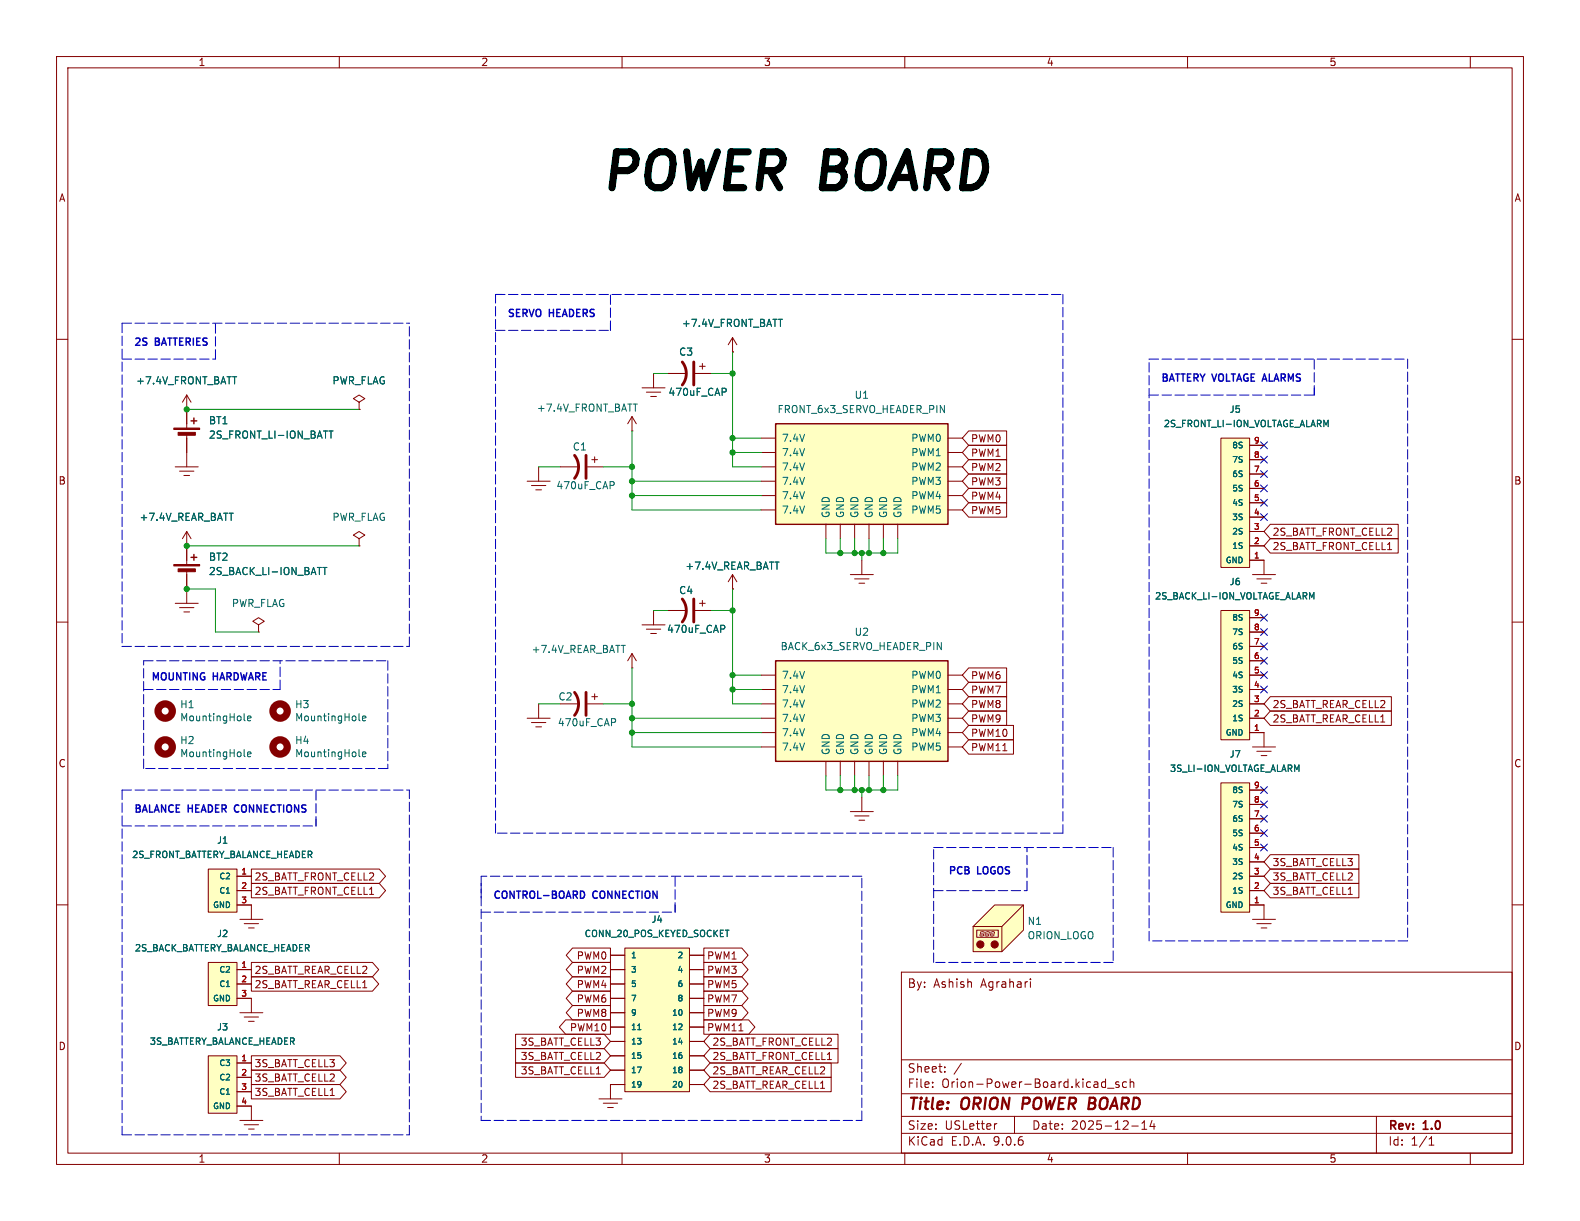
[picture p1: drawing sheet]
<svg xmlns="http://www.w3.org/2000/svg" width="279mm" height="216mm" viewBox="0 0 279 216" stroke-linecap="round" stroke-linejoin="round" font-family="sans-serif">
<g fill="none" stroke="#840000" stroke-width=".18">
<path d="M10 10h259.4v195.9h-259.4zM12 12h255.4v191.9h-255.4zM60 10v2M110 10v2M160 10v2M210 10v2M260 10v2M10 60h2M33 72.4h.1M33 69.9l-.7 1.2M33 69.9l.8 1.2M33 69.9v2.5"/>
<path d="M63.5 71.1l1-.6-1-.6-1 .6 1 .6v1.3M63.5 72.4h.1M113.5 68.6h4.1M114.3 69.3h2.5M115.1 70.1h1M115.6 66v2.6M118.1 66h3.3M122.9 66h2.8M123.7 64.8h1M124.2 64.3v1M267.4 60h2M10 110h2"/>
<path d="M113.5 110.5h4.1M114.3 111.3h2.5M115.1 112h1M115.6 108v2.5M118.1 108h3.3M122.9 108h2.8M123.7 106.7h1M124.2 106.2v1M129.5 104.1h.1M129.5 101.6l-.7 1.3M129.5 101.6l.8 1.3M129.5 101.6v2.5"/>
<path d="M267.4 110h2M10 160h2M42.4 179.1h4.1M43.2 179.8h2.5M44.4 176.5v2.6M159.4 171.9h108v32h-108zM182.2 173.1v.1M182.2 173.6v1M267.4 160h2M43.9 180.6h1.1M159.4 197.4h108M159.4 193.4h108"/>
<path d="M159.4 187.4h108M164.9 192.1v.2M164.9 191.4v.1M167.1 189.4v.2M167.1 188.7v.1M170 188l-1.3 1.9M176.3 198.7l-.3 .1M179.4 197.4v3M194.9 192.2h.6M194.9 191.4h.6M195.5 190.8v1.5M195.9 192.4h1.1"/>
<path d="M197.9 191.4l-.4-.1-.2 .2 .1 .2 .5 .2v.3h-.6M199.2 191.4l-.4-.1-.3 .3v.4l.1 .2h.6M199.9 191.4l.2-.1 .3 .1 .1 .9M199.9 190.8v1.5M200.1 199.1h1.2M201.9 199.7h.9M201.9 198.6l.5-.4v1.5M203.7 198.1l-.3 1.1h.9M204.1 198.7v1M243.4 197.4v6.5M60 203.9v2M110 203.9v2"/>
<path d="M159.4 200.4h108M160 203.9v2M210 203.9v2M252.7 202.5h.9M252.7 201.4l.4-.4v1.5M260 203.9v2"/>
</g>
<path d="M181 194.1l-.3 2" fill="none" stroke="#840000" stroke-width=".4"/>
<path d="M41.1 66.6h.7M128.2 68.7l.2 .2v.3l-.2 .1M137 99.4h.8M127.9 110.6l.3 .2-.1 .3-.2 .1" fill="none" stroke="#006464" stroke-width=".18"/>
<path d="M120.6 64a3.3 3.3 0 0 1 0 4.1M122.7 64v4.1M120.6 105.9a3.3 3.3 0 0 1 0 4.1M122.7 105.9v4.1" fill="none" stroke="#840000" stroke-width=".51"/>
<path d="M36.8 170.2h5.1v7.6h-5.1z" fill="#ffffc2"/>
<path d="M36.8 170.2h5.1v7.6h-5.1zM41.9 171.5h2.5M41.9 174h2.5M41.9 176.5h2.5M42.4 162.6h4.1M43.2 163.3h2.5M43.9 164.1h1.1M44.4 160v2.6" fill="none" stroke="#840000" stroke-width=".18"/>
<path d="M36.8 153.7h5.1v7.6h-5.1z" fill="#ffffc2"/>
<g fill="none" stroke="#840000" stroke-width=".18">
<path d="M111.8 76.2h.1M111.8 73.7l-.8 1.2M111.8 73.7l.7 1.2M111.8 73.7v2.5M93.2 85.1h4.1M94 85.9h2.5M94.7 86.6h1.1M95.2 82.6v2.5M99.1 82.6h3.3M103.9 82.6h2.8M104.6 81.3h1.1M105.2 80.8v1"/>
<path d="M31 106.7h4.1M31.7 107.4h2.6M32.5 108.2h1M33 104.1v2.6M36.8 153.7h5.1v7.6h-5.1zM41.9 154.9h2.5M41.9 157.5h2.5M41.9 160h2.5M105.9 194.3h4.1M106.7 195.1h2.5M107.4 195.8h1.1M107.9 191.8v2.5"/>
</g>
<g fill="none" stroke="#840000" stroke-width="1.3">
<circle cx="49.5" cy="125.7" r="1.27"/>
<circle cx="49.5" cy="132.1" r="1.27"/>
</g>
<path d="M112 71.4h.7M108.4 85.2l.2 .2v.3l-.2 .1M63.5 127.3l.2 .2M63.5 133.6l.2 .2M64.1 127l.6-.1-.1-.2-.3-.1-.2 .2 .1 .6h.4M64.1 133.4l.6-.1-.1-.3h-.3l-.2 .1 .1 .6h.4" fill="none" stroke="#006464" stroke-width=".18"/>
<path d="M101.6 80.5a3.3 3.3 0 0 1 0 4.1M103.6 80.5v4.1" fill="none" stroke="#840000" stroke-width=".51"/>
<path d="M110.5 167.6h11.4v25.4h-11.4z" fill="#ffffc2"/>
<g fill="none" stroke="#840000" stroke-width=".18">
<path d="M129.5 59.7l-.7 1.3M129.5 59.7l.8 1.3M129.5 59.7v2.5M129.5 62.2h.1M93.2 127h4.1M94 127.8h2.5M94.7 128.5h1.1M95.2 124.5v2.5M107.9 168.9h2.6M107.9 171.5h2.6M107.9 174h2.6M107.9 176.5h2.6"/>
<path d="M107.9 179.1h2.6M110.5 167.6h11.4v25.4h-11.4zM121.9 168.9h2.6M121.9 171.5h2.6M121.9 174h2.6M121.9 176.5h2.6M121.9 179.1h2.6M221.5 162.6h4.1M222.2 163.3h2.6M223 164.1h1M223.5 160v2.6M107.9 181.6h2.6"/>
<path d="M107.9 184.2h2.6M107.9 186.7h2.6M107.9 189.2h2.6M107.9 191.8h2.6M121.9 181.6h2.6M121.9 184.2h2.6M121.9 186.7h2.6M121.9 189.2h2.6M121.9 191.8h2.6"/>
</g>
<path d="M137.6 56.5h.8M112.8 182.1h.5" fill="none" stroke="#006464" stroke-width=".18"/>
<path d="M137.2 116.8h30.4v17.8h-30.4z" fill="#ffffc2"/>
<path d="M137.2 116.8h30.4v17.8h-30.4z" fill="none" stroke="#840000" stroke-width=".25"/>
<g fill="none" stroke="#840000" stroke-width=".18">
<path d="M134.6 119.4h2.6M167.6 119.4h2.6M134.6 121.9h2.6M134.6 124.5h2.6M134.6 127h2.6M134.6 129.5h2.6M134.6 132.1h2.6M146 134.6v2.6M148.6 134.6v2.6M151.1 134.6v2.6M153.7 134.6v2.6M156.2 134.6v2.6"/>
<path d="M158.7 134.6v2.6M167.6 121.9h2.6M167.6 124.5h2.6M167.6 127h2.6M167.6 129.5h2.6M167.6 132.1h2.6"/>
</g>
<path d="M215.9 108h5.1v22.8h-5.1z" fill="#ffffc2"/>
<g fill="none" stroke="#840000" stroke-width=".18">
<path d="M33 96.5h.1M33 94l-.7 1.3M33 94l.8 1.3M33 94v2.5M215.9 108h5.1v22.8h-5.1zM221 109.2h2.5M221 111.8h2.5M221 114.3h2.5M221 116.8h2.5M221 119.4h2.5M221 121.9h2.5M221 124.5h2.5"/>
<path d="M221 127h2.5M221 129.5h2.5"/>
</g>
<path d="M40.5 90.7h.7M232 105.6l.3-.8v1.1" fill="none" stroke="#006464" stroke-width=".18"/>
<path d="M215.9 77.5h5.1v22.8h-5.1z" fill="#ffffc2"/>
<g fill="none" stroke="#840000" stroke-width=".18">
<path d="M215.9 77.5h5.1v22.8h-5.1zM221 78.7h2.5M33 96.5v3.3M221 81.3h2.5M221 83.8h2.5M221 86.4h2.5M221 88.9h2.5M221 91.4h2.5M221 94h2.5M221 96.5h2.5M221 99.1h2.5M33 100.8v3.3"/>
<path d="M221.5 132.1h4.1M222.2 132.8h2.6M223 133.6h1M223.5 129.5v2.6"/>
</g>
<path d="M234.5 75.1l.4-.8v1.2M57.1 100.3h.7M57.4 100.3v1.3" fill="none" stroke="#006464" stroke-width=".18"/>
<g fill="#840000" stroke="#840000" stroke-width=".18">
<path d="M30.7 99.8h4.6v.3h-4.6z"/>
<path d="M31.5 100.6h3v.5h-3z"/>
</g>
<path d="M33.8 98.6h1M34.3 98v1.1" fill="none" stroke="#840000" stroke-width=".25"/>
<path d="M36.8 186.7h5.1v10.2h-5.1z" fill="#ffffc2"/>
<path d="M36.8 186.7h5.1v10.2h-5.1zM41.9 188h2.5M41.9 190.5h2.5M41.9 193h2.5M41.9 195.6h2.5" fill="none" stroke="#840000" stroke-width=".18"/>
<path d="M137.2 74.9h30.4v17.8h-30.4z" fill="#ffffc2"/>
<path d="M137.2 74.9h30.4v17.8h-30.4z" fill="none" stroke="#840000" stroke-width=".25"/>
<g fill="none" stroke="#840000" stroke-width=".18">
<path d="M134.6 77.5h2.6M167.6 77.5h2.6M134.6 80h2.6M134.6 82.6h2.6M134.6 85.1h2.6M134.6 87.6h2.6M134.6 90.2h2.6M146 92.7v2.6M148.6 92.7v2.6M151.1 92.7v2.6M153.7 92.7v2.6M156.2 92.7v2.6"/>
<path d="M158.7 92.7v2.6M167.6 80h2.6M167.6 82.6h2.6M167.6 85.1h2.6M167.6 87.6h2.6M167.6 90.2h2.6M111.8 118.1h.1M111.8 115.6l-.8 1.2M111.8 115.6l.7 1.2M111.8 115.6v2.5M99.1 124.5h3.3M103.9 124.5h2.8"/>
<path d="M104.6 123.2h1.1M105.2 122.7v1M150.4 143.5h4M151.1 144.3h2.6M151.9 145h1M152.4 141v2.5"/>
</g>
<path d="M109.9 114.1h.7M43.2 133.6l.2 .2M43.2 127.3l.2 .2M43.8 133.4l.6-.1-.1-.3h-.3l-.2 .1v.6h.5M43.8 127l.6-.1-.1-.2-.3-.1-.2 .2v.6h.5M108.6 127.1l.3 .2-.1 .3-.2 .1" fill="none" stroke="#006464" stroke-width=".18"/>
<g fill="none" stroke="#840000" stroke-width="1.3">
<circle cx="29.2" cy="125.7" r="1.27"/>
<circle cx="29.2" cy="132.1" r="1.27"/>
</g>
<path d="M101.6 122.4a3.3 3.3 0 0 1 0 4.1M103.6 122.4v4.1" fill="none" stroke="#840000" stroke-width=".51"/>
<path d="M175.9 160h5.1v4.5l-3.8 3.8h-5.1v-4.5z" fill="#ffffc2"/>
<g fill="none" stroke="#840000" stroke-width=".18">
<path d="M63.5 95.3l1-.7-1-.6-1 .6 1 .7v1.2M63.5 96.5h.1M152.4 99.1v2.5M223.5 99.1v2.5M150.4 101.6h4M151.1 102.4h2.6M151.9 103.1h1M221.5 101.6h4.1M222.2 102.4h2.6M223 103.1h1M172.7 164.5h3.8v1.2h-3.8zM173.3 165.2v.2"/>
<path d="M173.4 165.5h.3M173.4 164.8v.2M173.5 165.2h.3M173.6 164.7h.3M173.9 165.2v.3M174 164.8v.2M174.2 165.2v.2M174.3 165.5h.4M174.3 164.8v.2M174.4 165.2h.3M174.5 164.7h.3M174.9 165.2l-.1 .3"/>
<path d="M175 164.8l-.1 .2M175.2 165.2l-.1 .2M175.2 165.5h.4M175.3 164.8l-.1 .2M175.3 165.2h.3M175.4 164.7h.3M175.8 165.2l-.1 .3M175.9 164.8l-.1 .2M175.9 160h5.1v4.5l-3.8 3.8h-5.1v-4.5zM177.2 163.8v4.5M181 160l-3.8 3.8h-5.1"/>
</g>
<g fill="#840000" stroke="#840000" stroke-width=".18">
<circle cx="173.4" cy="167" r=".63"/>
<circle cx="175.9" cy="167" r=".63"/>
</g>
<path d="M215.9 138.4h5.1v22.9h-5.1z" fill="#ffffc2"/>
<g fill="none" stroke="#840000" stroke-width=".18">
<path d="M33 72.4h.1M33 72.4v3.3M33 76.7v5.9M63.5 72.4h.1M118.1 66h3.3M122.9 66h2.8M129.5 62.2h.1M171.3 78.7h6.7v2.6h-6.7l-1.1-1.3zM171.3 76.2h6.7v2.5h-6.7l-1.1-1.2zM221 78.7h2.5M31 82.6h4.1M31.7 83.3h2.6"/>
<path d="M32.5 84.1h1M33 96.5h.1M33 96.5v2.6M171.3 88.9h6.7v2.5h-6.7l-1.1-1.2zM171.3 83.8h6.7v2.6h-6.7l-1.1-1.3zM171.3 86.4h6.7v2.5h-6.7l-1.1-1.3zM171.3 81.3h6.7v2.5h-6.7l-1.1-1.2zM221 81.3h2.5M221 83.8h2.5M221 86.4h2.5M221 88.9h2.5M221 91.4h2.5"/>
<path d="M221 94h2.5M221 96.5h2.5M221 99.1h2.5M224.6 95.2h22.7v2.6h-22.7l-1.1-1.3zM224.6 92.7h22.7v2.6h-22.7l-1.1-1.3zM33 101.6v2.5M45.7 110.5l1-.6-1-.7-1 .7 1 .6v1.3M45.7 111.8h.1M118.1 108h3.3M122.9 108h2.8M129.5 104.1h.1M171.3 118.1h6.7v2.6h-6.7l-1.1-1.3z"/>
<path d="M221 109.2h2.5M221 111.8h2.5M221 114.3h2.5M221 116.8h2.5M221 119.4h2.5M171.3 123.2h6.7v2.5h-6.7l-1.1-1.2zM171.3 128.3h7.9v2.5h-7.9l-1.1-1.3zM171.3 120.6h6.7v2.6h-6.7l-1.1-1.3zM171.3 125.7h6.7v2.6h-6.7l-1.1-1.3zM171.3 130.8h7.9v2.6h-7.9l-1.1-1.3zM215.9 138.4h5.1v22.9h-5.1zM221 139.7h2.5"/>
<path d="M221 121.9h2.5M221 124.5h2.5M221 127h2.5M221 129.5h2.5M224.6 125.7h21.4v2.6h-21.4l-1.1-1.3zM224.6 123.2h21.4v2.5h-21.4l-1.1-1.2zM41.9 154.9h2.5M41.9 157.5h2.5M44.4 153.7h22.7l1.1 1.2-1.1 1.3h-22.7zM44.4 156.2h22.7l1.1 1.3-1.1 1.3h-22.7zM221 142.2h2.5M221 144.8h2.5"/>
<path d="M221 147.3h2.5M221 149.9h2.5M221 152.4h2.5M221 154.9h2.5M221 157.5h2.5M224.6 153.7h15.7v2.5h-15.7l-1.1-1.3zM224.6 151.1h15.7v2.6h-15.7l-1.1-1.3zM224.6 156.2h15.7v2.6h-15.7l-1.1-1.3zM41.9 160h2.5M41.9 171.5h2.5M41.9 174h2.5M41.9 176.5h2.5"/>
<path d="M44.4 170.2h21.5l1.1 1.3-1.1 1.2h-21.5zM44.4 172.7h21.5l1.1 1.3-1.1 1.3h-21.5zM101.2 167.6h6.7v2.6h-6.7l-1.1-1.3zM101.2 170.2h6.7v2.5h-6.7l-1.1-1.2zM101.2 172.7h6.7v2.6h-6.7l-1.1-1.3zM101.2 177.8h6.7v2.5h-6.7l-1.1-1.2zM101.2 175.3h6.7v2.5h-6.7l-1.1-1.3zM107.9 168.9h2.6M107.9 171.5h2.6M107.9 174h2.6M107.9 176.5h2.6M107.9 179.1h2.6"/>
<path d="M121.9 168.9h2.6M121.9 171.5h2.6M121.9 174h2.6M121.9 176.5h2.6M121.9 179.1h2.6M124.5 170.2h6.7l1.1 1.3-1.1 1.2h-6.7zM124.5 172.7h6.7l1.1 1.3-1.1 1.3h-6.7zM124.5 175.3h6.7l1.1 1.2-1.1 1.3h-6.7zM124.5 177.8h6.7l1.1 1.3-1.1 1.2h-6.7zM124.5 167.6h6.7l1.1 1.3-1.1 1.3h-6.7zM221 160h2.5M41.9 195.6h2.5v2.5"/>
<path d="M41.9 188h2.5M41.9 190.5h2.5M41.9 193h2.5M42.4 198.1h4.1M43.2 198.9h2.5M43.9 199.6h1.1M44.4 191.8h15.7l1.1 1.2-1.1 1.3h-15.7zM44.4 186.7h15.7l1.1 1.3-1.1 1.2h-15.7zM44.4 189.2h15.7l1.1 1.3-1.1 1.3h-15.7zM91.2 188h15.6l1.1 1.2-1.1 1.3h-15.6zM91.2 182.9h15.6l1.1 1.3-1.1 1.2h-15.6zM91.2 185.4h15.6l1.1 1.3-1.1 1.3h-15.6z"/>
<path d="M100 180.3h7.9v2.6h-7.9l-1.1-1.3zM107.9 181.6h2.6M107.9 184.2h2.6M107.9 186.7h2.6M107.9 189.2h2.6M107.9 191.8h2.6M121.9 181.6h2.6M121.9 184.2h2.6M121.9 186.7h2.6M121.9 189.2h2.6M121.9 191.8h2.6M124.5 180.3h7.9l1.1 1.3-1.1 1.3h-7.9z"/>
<path d="M125.6 185.4h22.6v2.6h-22.6l-1.1-1.3zM125.6 188h21.4v2.5h-21.4l-1.1-1.3zM125.6 182.9h22.6v2.5h-22.6l-1.1-1.2zM125.6 190.5h21.4v2.5h-21.4l-1.1-1.2z"/>
</g>
<g fill="none" stroke="#006464" stroke-width=".18">
<path d="M137.6 56.5h.8M41.1 66.6h.7M58.2 76.2h.7M58.5 76.2v1.3M128.2 68.7l.2 .2v.3l-.2 .1M234.5 75.1l.4-.8v1.2M40.5 90.7h.7M137 99.4h.8M57.1 100.3h.7M57.4 100.3v1.3M127.9 110.6l.3 .2-.1 .3-.2 .1M232 105.6l.3-.8v1.1"/>
<path d="M229.3 136.1l.4-.8v1.1M112.8 182.1h.5"/>
</g>
<g fill="#840000" stroke="#840000" stroke-width=".18">
<path d="M30.7 75.7h4.6v.2h-4.6z"/>
<path d="M31.5 76.5h3v.5h-3z"/>
</g>
<path d="M33.8 74.4h1M34.3 73.9v1" fill="none" stroke="#840000" stroke-width=".25"/>
<g fill="none" stroke="#0000c2" stroke-width=".18" stroke-dasharray="1.7 .6">
<path d="M21.6 57.2h50.8M21.6 57.2v57.1M87.6 58.4h20.3M87.6 52.1h100.4M107.9 57.2v1.2M107.9 58.4v-6.3M188 52.1v95.2M21.6 63.5h16.5M38.1 63.5v-6.3M203.2 63.5h45.7M203.2 69.9h29.2M232.4 68.6v1.3"/>
<path d="M232.4 69.9v-6.4M248.9 63.5v102.9M21.6 114.3h50.8M25.4 116.8h43.2M68.6 116.8v19.1M72.4 114.3v-57.1M21.6 139.7h50.8M21.6 139.7v61M25.4 135.9v-19.1M25.4 121.9h24.1M49.5 121.9v-5.1M68.6 135.9h-43.2"/>
<path d="M21.6 146.1h34.3M55.9 146.1v-6.4M55.9 144.8v1.3M85.1 154.9v3.9M85.1 156.2v41.9M87.6 147.3v-95.2M152.4 154.9h-67.3M165.1 149.9h31.7M165.1 157.5h16.5M181.6 157.5v-7.6M188 147.3h-100.4M196.8 149.9v20.3"/>
<path d="M85.1 161.3h34.3M119.4 161.3v-6.4M119.4 160v1.3M165.1 170.2v-20.3M196.8 170.2h-31.7M203.2 166.4v-102.9M248.9 166.4h-45.7M85.1 198.1h67.3M152.4 198.1v-43.2M21.6 200.7h50.8M72.4 200.7v-61"/>
</g>
<path d="M87.6 52.1h1.3" fill="none" stroke="#0000c2" stroke-width=".18"/>
<g fill="none" stroke="#009600" stroke-width=".18">
<path d="M33 72.4h30.5M111.8 76.2v14h22.8M115.6 66h2.5M125.7 66h3.8M129.5 62.2v20.4h5.1M129.5 77.5h5.1M33 96.5h30.5M95.2 82.6h3.9M106.7 82.6h5.1M111.8 85.1h22.8M111.8 87.6h22.8M129.5 80h5.1"/>
<path d="M146 95.3v2.5h12.7v-2.5M148.6 95.3v2.5M151.1 95.3v2.5M152.4 97.8v1.3M153.7 95.3v2.5M156.2 95.3v2.5M33 104.1h5.1v7.7h7.6M111.8 118.1v14h22.8M115.6 108h2.5M125.7 108h3.8M129.5 119.4h5.1M129.5 104.1v20.4h5.1"/>
<path d="M95.2 124.5h3.9M106.7 124.5h5.1M111.8 127h22.8M111.8 129.5h22.8M129.5 121.9h5.1M146 137.2v2.5h12.7v-2.5M148.6 137.2v2.5M151.1 137.2v2.5M152.4 139.7v1.3M153.7 137.2v2.5M156.2 137.2v2.5"/>
</g>
<g fill="none" stroke="#000084" stroke-width=".18">
<path d="M222.9 78.1l1.2 1.2M224.1 78.1l-1.2 1.2M222.9 88.3l1.2 1.2M222.9 80.7l1.2 1.2M222.9 90.8l1.2 1.2M222.9 83.2l1.2 1.2M222.9 85.8l1.2 1.2M224.1 88.3l-1.2 1.2M224.1 80.7l-1.2 1.2M224.1 90.8l-1.2 1.2M224.1 83.2l-1.2 1.2M224.1 85.8l-1.2 1.2"/>
<path d="M222.9 108.6l1.2 1.2M222.9 116.2l1.2 1.2M222.9 111.2l1.2 1.2M222.9 113.7l1.2 1.2M222.9 118.8l1.2 1.2M224.1 108.6l-1.2 1.2M224.1 116.2l-1.2 1.2M224.1 111.2l-1.2 1.2M224.1 113.7l-1.2 1.2M224.1 118.8l-1.2 1.2M222.9 139.1l1.2 1.2M222.9 121.3l1.2 1.2"/>
<path d="M224.1 139.1l-1.2 1.2M224.1 121.3l-1.2 1.2M222.9 141.6l1.2 1.2M222.9 149.3l1.2 1.2M222.9 144.2l1.2 1.2M222.9 146.7l1.2 1.2M224.1 141.6l-1.2 1.2M224.1 149.3l-1.2 1.2M224.1 144.2l-1.2 1.2M224.1 146.7l-1.2 1.2"/>
</g>
<path d="M41.6 142.5l-.2 .4 .2 .5" fill="none" stroke="#0000c2" stroke-width=".25"/>
<g fill="#009600" stroke="#009600" stroke-width=".18">
<circle cx="129.5" cy="66" r=".46"/>
<circle cx="111.8" cy="87.6" r=".46"/>
<circle cx="111.8" cy="85.1" r=".46"/>
<circle cx="111.8" cy="82.6" r=".46"/>
<circle cx="151.1" cy="139.7" r=".46"/>
<circle cx="129.5" cy="108" r=".46"/>
<circle cx="129.5" cy="121.9" r=".46"/>
<circle cx="129.5" cy="119.4" r=".46"/>
<circle cx="156.2" cy="139.7" r=".46"/>
<circle cx="153.7" cy="139.7" r=".46"/>
<circle cx="152.4" cy="139.7" r=".46"/>
<circle cx="151.1" cy="97.8" r=".46"/>
<circle cx="33" cy="104.1" r=".46"/>
<circle cx="33" cy="72.4" r=".46"/>
<circle cx="33" cy="96.5" r=".46"/>
<circle cx="148.6" cy="139.7" r=".46"/>
<circle cx="152.4" cy="97.8" r=".46"/>
<circle cx="111.8" cy="127" r=".46"/>
<circle cx="111.8" cy="129.5" r=".46"/>
<circle cx="111.8" cy="124.5" r=".46"/>
<circle cx="129.5" cy="80" r=".46"/>
<circle cx="148.6" cy="97.8" r=".46"/>
<circle cx="129.5" cy="77.5" r=".46"/>
<circle cx="156.2" cy="97.8" r=".46"/>
<circle cx="153.7" cy="97.8" r=".46"/>
</g>
<text font-size="8.8" x="105.9" y="34">POWER BOARD</text>
<g font-size="2.8" fill="#840000">
<text x="160.4" y="196.8">Title:</text>
<text x="170.1" y="196.8">ORION</text>
<text x="181.6" y="196.8">POWER BOARD</text>
</g>
<g font-size="2.1" fill="#840000">
<text x="160.4" y="174.9">By:</text>
<text x="165.1" y="174.9">Ashish</text>
<text x="173.5" y="174.9">Agrahari</text>
<text x="160.4" y="189.9">Sheet:</text>
<text x="160.4" y="192.6">File:</text>
<text x="166.5" y="192.6">Orion-Power-Board.kicad_sch</text>
<text x="160.4" y="202.8">KiCad</text>
<text x="160.4" y="200">Size:</text>
<text x="167.1" y="200">USLetter</text>
<text x="168.1" y="202.8">E.D.A.</text>
<text x="175.7" y="202.8">9.0.6</text>
<text x="182.4" y="200">Date:</text>
<text x="189.4" y="200">2025-12-14</text>
<text x="245.4" y="200.2">Rev:</text>
<text x="245.4" y="202.8">Id:</text>
<text x="249.5" y="202.8">1/1</text>
<text x="251.8" y="200.2">1.0</text>
</g>
<g font-size="1.8" fill="#840000">
<text x="35" y="11.9">1</text>
<text x="85" y="11.9">2</text>
<text x="135" y="11.9">3</text>
<text x="185" y="11.9">4</text>
<text x="235" y="11.9">5</text>
<text x="10.3" y="35.9">A</text>
<text x="267.7" y="35.9">A</text>
<text x="171.6" y="83.5">PWM2</text>
<text x="171.6" y="81">PWM1</text>
<text x="171.6" y="78.4">PWM0</text>
<text x="10.3" y="85.9">B</text>
<text x="171.6" y="86">PWM3</text>
<text x="171.6" y="88.6">PWM4</text>
<text x="267.7" y="85.9">B</text>
<text x="171.6" y="91.1">PWM5</text>
<text x="224.9" y="94.9">2S_BATT_FRONT_CELL2</text>
<text x="224.9" y="97.5">2S_BATT_FRONT_CELL1</text>
<text x="171.6" y="125.4">PWM8</text>
<text x="171.6" y="122.9">PWM7</text>
<text x="171.6" y="120.3">PWM6</text>
<text x="224.9" y="125.4">2S_BATT_REAR_CELL2</text>
<text x="171.6" y="130.5">PWM10</text>
<text x="171.6" y="128">PWM9</text>
<text x="224.9" y="128">2S_BATT_REAR_CELL1</text>
<text x="10.3" y="135.9">C</text>
<text x="171.6" y="133">PWM11</text>
<text x="267.7" y="135.9">C</text>
<text x="44.9" y="155.9">2S_BATT_FRONT_CELL2</text>
<text x="224.9" y="155.9">3S_BATT_CELL2</text>
<text x="224.9" y="153.4">3S_BATT_CELL3</text>
<text x="44.9" y="158.4">2S_BATT_FRONT_CELL1</text>
<text x="224.9" y="158.4">3S_BATT_CELL1</text>
<text x="44.9" y="172.4">2S_BATT_REAR_CELL2</text>
<text x="101.9" y="169.9">PWM0</text>
<text x="101.9" y="172.4">PWM2</text>
<text x="124.9" y="172.4">PWM3</text>
<text x="124.9" y="169.9">PWM1</text>
<text x="44.9" y="174.9">2S_BATT_REAR_CELL1</text>
<text x="101.9" y="174.9">PWM4</text>
<text x="101.9" y="177.5">PWM6</text>
<text x="124.9" y="174.9">PWM5</text>
<text x="124.9" y="177.5">PWM7</text>
<text x="10.3" y="185.9">D</text>
<text x="92" y="185.1">3S_BATT_CELL3</text>
<text x="100.7" y="182.6">PWM10</text>
<text x="101.9" y="180">PWM8</text>
<text x="124.9" y="182.6">PWM11</text>
<text x="124.9" y="180">PWM9</text>
<text x="125.9" y="185.1">2S_BATT_FRONT_CELL2</text>
<text x="267.7" y="185.9">D</text>
<text x="44.9" y="188.9">3S_BATT_CELL3</text>
<text x="44.9" y="191.5">3S_BATT_CELL2</text>
<text x="92" y="190.2">3S_BATT_CELL1</text>
<text x="92" y="187.6">3S_BATT_CELL2</text>
<text x="125.9" y="187.6">2S_BATT_FRONT_CELL1</text>
<text x="125.9" y="190.2">2S_BATT_REAR_CELL2</text>
<text x="44.9" y="194">3S_BATT_CELL1</text>
<text x="125.9" y="192.7">2S_BATT_REAR_CELL1</text>
<text x="35" y="205.8">1</text>
<text x="85" y="205.8">2</text>
<text x="135" y="205.8">3</text>
<text x="185" y="205.8">4</text>
<text x="235" y="205.8">5</text>
</g>
<g font-size="1.8" fill="#0000c2">
<text x="89.7" y="56.1">SERVO</text>
<text x="97.2" y="56.1">HEADERS</text>
<text x="23.6" y="61.2">2S</text>
<text x="27.5" y="61.2">BATTERIES</text>
<text x="205.2" y="67.6">BATTERY VOLTAGE ALARMS</text>
<text x="26.7" y="120.4">MOUNTING</text>
<text x="37.8" y="120.4">HARDWARE</text>
<text x="23.6" y="143.8">BALANCE HEADER</text>
<text x="42.1" y="143.8">CONNECTIONS</text>
<text x="167.6" y="154.7">PCB</text>
<text x="172.9" y="154.7">LOGOS</text>
<text x="87.1" y="159">CONTROL-BOARD</text>
<text x="104.9" y="159">CONNECTION</text>
</g>
<g font-size="1.8" fill="#006464">
<text x="120.5" y="58">+7.4V_FRONT_BATT</text>
<text x="120" y="63.1">C3</text>
<text x="24" y="68.2">+7.4V_FRONT_BATT</text>
<text x="58.7" y="68.2">PWR_FLAG</text>
<text x="118.1" y="70.2">470uF_CAP</text>
<text x="151" y="70.7">U1</text>
<text x="36.8" y="75.2">BT1</text>
<text x="36.8" y="77.8">2S_FRONT_LI-ION_BATT</text>
<text x="94.8" y="73">+7.4V_FRONT_BATT</text>
<text x="137.4" y="73.3">FRONT_6x3_SERVO_HEADER_PIN</text>
<text x="101.2" y="79.9">C1</text>
<text x="138.2" y="78.3">7.4V</text>
<text x="138.2" y="80.9">7.4V</text>
<text x="138.2" y="83.4">7.4V</text>
<text x="161" y="78.3">PWM0</text>
<text x="161" y="80.9">PWM1</text>
<text x="161" y="83.4">PWM2</text>
<text x="98.3" y="86.7">470uF_CAP</text>
<text x="138.2" y="86">7.4V</text>
<text x="138.2" y="88.5">7.4V</text>
<text x="161" y="86">PWM3</text>
<text x="161" y="88.5">PWM4</text>
<text x="24.6" y="92.3">+7.4V_REAR_BATT</text>
<text x="58.7" y="92.3">PWR_FLAG</text>
<text x="138.2" y="91">7.4V</text>
<text x="146.9" y="91.7" transform="rotate(-90 146.9 91.7)">GND</text>
<text x="149.5" y="91.7" transform="rotate(-90 149.5 91.7)">GND</text>
<text x="152" y="91.7" transform="rotate(-90 152 91.7)">GND</text>
<text x="154.5" y="91.7" transform="rotate(-90 154.5 91.7)">GND</text>
<text x="157.1" y="91.7" transform="rotate(-90 157.1 91.7)">GND</text>
<text x="159.6" y="91.7" transform="rotate(-90 159.6 91.7)">GND</text>
<text x="161" y="91">PWM5</text>
<text x="36.8" y="99.4">BT2</text>
<text x="36.8" y="101.9">2S_BACK_LI-ION_BATT</text>
<text x="121.1" y="100.9">+7.4V_REAR_BATT</text>
<text x="40.9" y="107.5">PWR_FLAG</text>
<text x="120" y="105.3">C4</text>
<text x="117.8" y="112.1">470uF_CAP</text>
<text x="151" y="112.6">U2</text>
<text x="93.9" y="115.7">+7.4V_REAR_BATT</text>
<text x="137.9" y="115.2">BACK_6x3_SERVO_HEADER_PIN</text>
<text x="31.8" y="125.4">H1</text>
<text x="52.1" y="125.4">H3</text>
<text x="98.7" y="124.1">C2</text>
<text x="138.2" y="120.2">7.4V</text>
<text x="138.2" y="122.8">7.4V</text>
<text x="138.2" y="125.3">7.4V</text>
<text x="161" y="120.2">PWM0</text>
<text x="161" y="122.8">PWM1</text>
<text x="161" y="125.3">PWM2</text>
<text x="31.8" y="131.8">H2</text>
<text x="31.8" y="127.7">MountingHole</text>
<text x="52.1" y="127.7">MountingHole</text>
<text x="52.1" y="131.8">H4</text>
<text x="98.5" y="128.6">470uF_CAP</text>
<text x="138.2" y="127.9">7.4V</text>
<text x="138.2" y="130.4">7.4V</text>
<text x="161" y="127.9">PWM3</text>
<text x="161" y="130.4">PWM4</text>
<text x="31.8" y="134.1">MountingHole</text>
<text x="52.1" y="134.1">MountingHole</text>
<text x="138.2" y="132.9">7.4V</text>
<text x="146.9" y="133.6" transform="rotate(-90 146.9 133.6)">GND</text>
<text x="149.5" y="133.6" transform="rotate(-90 149.5 133.6)">GND</text>
<text x="152" y="133.6" transform="rotate(-90 152 133.6)">GND</text>
<text x="154.5" y="133.6" transform="rotate(-90 154.5 133.6)">GND</text>
<text x="157.1" y="133.6" transform="rotate(-90 157.1 133.6)">GND</text>
<text x="159.6" y="133.6" transform="rotate(-90 159.6 133.6)">GND</text>
<text x="161" y="132.9">PWM5</text>
<text x="181.6" y="163.7">N1</text>
<text x="181.6" y="166.3">ORION_LOGO</text>
</g>
<g font-size="1.6" fill="#006464">
<text x="205.7" y="75.7">2S_FRONT_LI-ION_VOLTAGE_ALARM</text>
<text x="217.3" y="73.2">J5</text>
<text x="204.1" y="106.2">2S_BACK_LI-ION_VOLTAGE_ALARM</text>
<text x="217.3" y="103.7">J6</text>
<text x="206.8" y="136.7">3S_LI-ION_VOLTAGE_ALARM</text>
<text x="217.3" y="134.2">J7</text>
<text x="38.3" y="149.4">J1</text>
<text x="23.3" y="151.9">2S_FRONT_BATTERY_BALANCE_HEADER</text>
<text x="38.3" y="165.9">J2</text>
<text x="103.3" y="165.9">CONN_20_POS_KEYED_SOCKET</text>
<text x="115.1" y="163.4">J4</text>
<text x="23.7" y="168.4">2S_BACK_BATTERY_BALANCE_HEADER</text>
<text x="26.4" y="185">3S_BATTERY_BALANCE_HEADER</text>
<text x="38.3" y="182.4">J3</text>
</g>
<g font-size="1.4" fill="#006464">
<text x="217.8" y="79.5">8S</text>
<text x="217.8" y="82">7S</text>
<text x="217.8" y="84.6">6S</text>
<text x="217.8" y="87.1">5S</text>
<text x="217.8" y="89.6">4S</text>
<text x="217.8" y="92.2">3S</text>
<text x="217.8" y="94.7">2S</text>
<text x="216.6" y="99.8">GND</text>
<text x="217.8" y="97.3">1S</text>
<text x="217.8" y="110">8S</text>
<text x="217.8" y="112.5">7S</text>
<text x="217.8" y="115">6S</text>
<text x="217.8" y="117.6">5S</text>
<text x="217.8" y="120.1">4S</text>
<text x="217.8" y="122.7">3S</text>
<text x="217.8" y="125.2">2S</text>
<text x="216.6" y="130.3">GND</text>
<text x="217.8" y="127.7">1S</text>
<text x="217.8" y="140.4">8S</text>
<text x="217.8" y="143">7S</text>
<text x="217.8" y="145.5">6S</text>
<text x="217.8" y="148.1">5S</text>
<text x="38.7" y="155.7">C2</text>
<text x="217.8" y="150.6">4S</text>
<text x="217.8" y="153.1">3S</text>
<text x="217.8" y="155.7">2S</text>
<text x="37.5" y="160.8">GND</text>
<text x="38.7" y="158.2">C1</text>
<text x="216.6" y="160.8">GND</text>
<text x="217.8" y="158.2">1S</text>
<text x="38.7" y="172.2">C2</text>
<text x="111.5" y="169.6">1</text>
<text x="111.5" y="172.2">3</text>
<text x="119.7" y="169.6">2</text>
<text x="119.7" y="172.2">4</text>
<text x="37.5" y="177.3">GND</text>
<text x="38.7" y="174.7">C1</text>
<text x="111.5" y="174.7">5</text>
<text x="111.5" y="177.3">7</text>
<text x="111.5" y="179.8">9</text>
<text x="118.7" y="179.8">10</text>
<text x="119.7" y="174.7">6</text>
<text x="119.7" y="177.3">8</text>
<text x="111.5" y="182.3">11</text>
<text x="111.5" y="184.9">13</text>
<text x="118.7" y="182.3">12</text>
<text x="118.7" y="184.9">14</text>
<text x="38.7" y="188.7">C3</text>
<text x="38.7" y="191.2">C2</text>
<text x="111.5" y="187.4">15</text>
<text x="111.5" y="190">17</text>
<text x="118.7" y="187.4">16</text>
<text x="118.7" y="190">18</text>
<text x="37.5" y="196.3">GND</text>
<text x="38.7" y="193.8">C1</text>
<text x="111.5" y="192.5">19</text>
<text x="118.7" y="192.5">20</text>
</g>
<g font-size="1.4" fill="#a90000">
<text x="221.6" y="78.5">9</text>
<text x="221.6" y="81">8</text>
<text x="221.6" y="83.6">7</text>
<text x="221.6" y="86.1">6</text>
<text x="221.6" y="88.6">5</text>
<text x="221.6" y="91.2">4</text>
<text x="221.6" y="93.7">3</text>
<text x="221.6" y="96.3">2</text>
<text x="221.6" y="98.8">1</text>
<text x="221.6" y="109">9</text>
<text x="221.6" y="111.5">8</text>
<text x="221.6" y="114">7</text>
<text x="221.6" y="116.6">6</text>
<text x="221.6" y="119.1">5</text>
<text x="221.6" y="121.7">4</text>
<text x="221.6" y="124.2">3</text>
<text x="221.6" y="126.7">2</text>
<text x="221.6" y="129.3">1</text>
<text x="221.6" y="139.4">9</text>
<text x="221.6" y="142">8</text>
<text x="221.6" y="144.5">7</text>
<text x="221.6" y="147.1">6</text>
<text x="221.6" y="149.6">5</text>
<text x="42.6" y="154.7">1</text>
<text x="221.6" y="152.1">4</text>
<text x="221.6" y="154.7">3</text>
<text x="42.6" y="157.2">2</text>
<text x="42.6" y="159.8">3</text>
<text x="221.6" y="157.2">2</text>
<text x="221.6" y="159.8">1</text>
<text x="42.6" y="171.2">1</text>
<text x="42.6" y="173.7">2</text>
<text x="42.6" y="176.3">3</text>
<text x="42.6" y="187.7">1</text>
<text x="42.6" y="190.2">2</text>
<text x="42.6" y="192.8">3</text>
<text x="42.6" y="195.3">4</text>
</g>
</svg>
